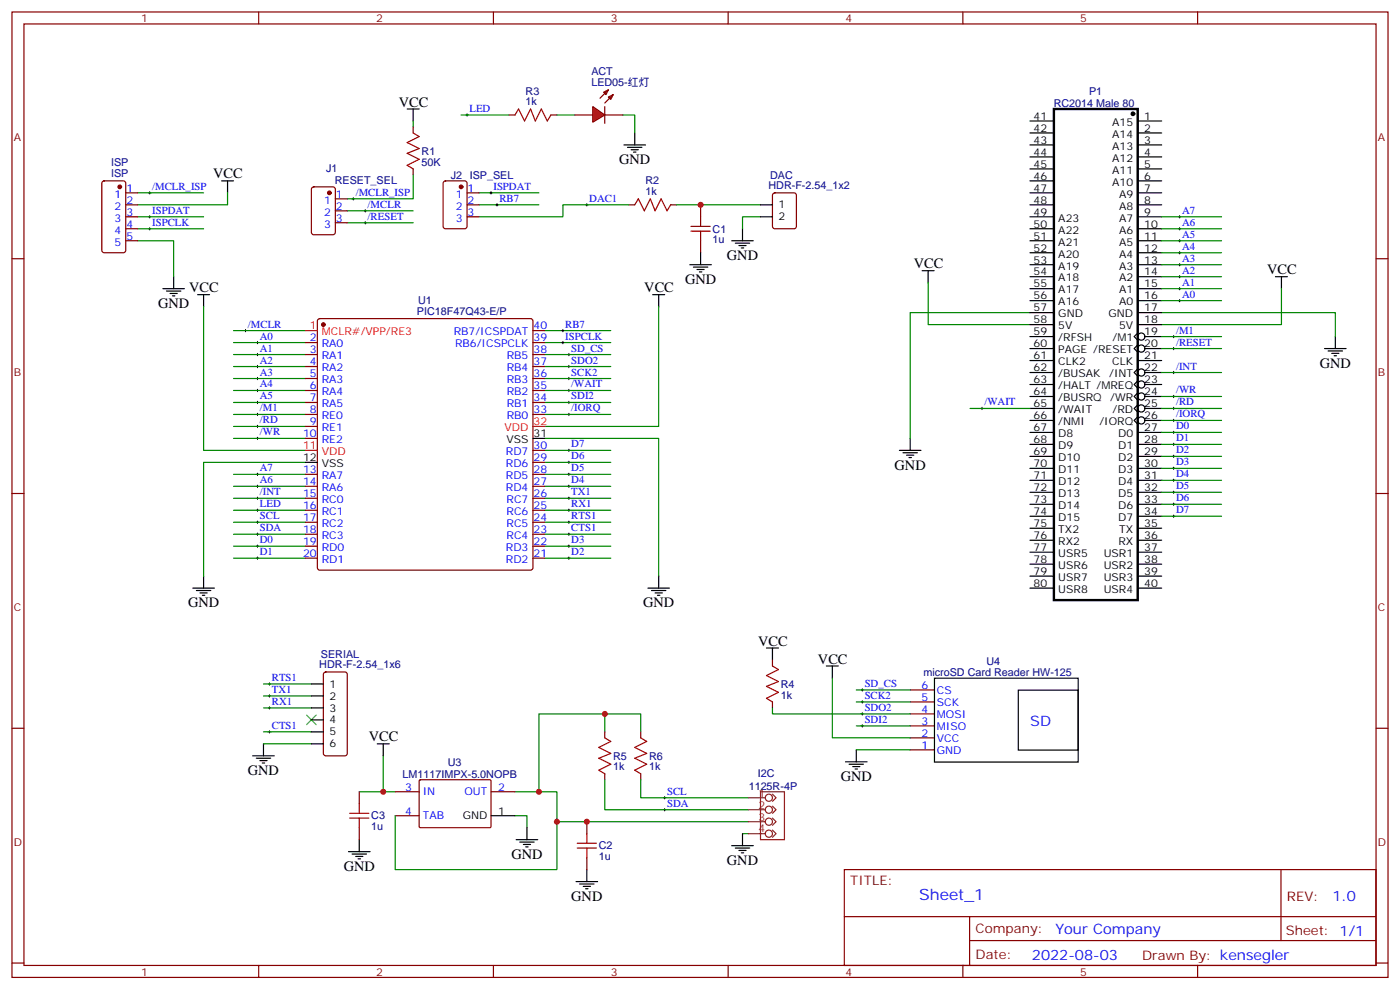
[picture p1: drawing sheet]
<svg xmlns="http://www.w3.org/2000/svg" width="412mm" height="292mm" viewBox="0 0 412 292" stroke-linecap="round" stroke-linejoin="round" font-family="sans-serif">
<g fill="none" stroke="#870000" stroke-width=".35">
<path d="M3.5 3.5h405.4v284.4h-405.4zM7.1 7.1h398.2v277.2h-398.2zM76.2 3.5v3.6M145.3 3.5v3.6M214.5 3.5v3.6M283.6 3.5v3.6M352.8 3.5v3.6M149.9 33.9h1.8M162.3 33.9h1.7M169.3 33.9h5.3M177.8 27.2l1.4-.7-.7 1.4zM178.2 33.9h5.2"/>
<path d="M179.2 28.6l1.4-.7-.7 1.4zM179.2 26.5l-2.5 2.4M180.6 27.9l-2.4 2.4M3.5 76.2h3.6M405.3 76.2h3.6M3.5 145.3h3.6M405.3 145.3h3.6M227.5 194.4v1.7M3.5 214.5h3.6M178.2 215.5v1.8M188.7 215.5v1.8M227.5 206.7v1.8"/>
<path d="M268.1 217.3h7.1M268.1 213.8h7.1M268.1 210.3h7.1M268.1 206.7h7.1M268.1 203.2h7.1M405.3 214.5h3.6M105.8 233.2v3.5M116.4 233.2h7.1M123.5 229.8l.3-.1h20.7l.1 .3v13.6l-.3 .2-20.7-.1-.1-.3zM144.6 233.2h7.1M178.2 227.9v1.8M188.7 227.9v1.8"/>
<path d="M268.1 220.8h7.1M105.8 243.8v3.5M116.4 240.2h7.1M172.9 242v3.5M172.9 252.6v3.5M248.7 256.1h156.6v28.2h-156.6zM377.3 256.1v20.9M248.7 270h156.5M285.6 277h119.6M285.6 270v14.1M3.5 283.6h3.6M76.2 284.3v3.6"/>
<path d="M145.3 284.3v3.6M214.5 284.3v3.6M283.6 284.3v3.6M352.8 284.3v3.6M405.3 283.6h3.6"/>
</g>
<g fill="none" stroke="#008700" stroke-width=".35">
<path d="M135.8 33.9h14.1M164 33.9h5.3M183.4 33.9h3.6v5.3M141.1 60.3h17.6M160.5 97.4h19.4M160.5 100.9h19.4M178.2 210.3h-19.5v22.9h-7M178.2 215.5v-5.2h10.5v5.2M105.8 233.2h7.1M112.9 222.6v10.6h3.5M158.7 233.2h5.3v8.8h56.5M178.2 229.7v8.8h42.3"/>
<path d="M188.7 229.7v5.2h31.8M151.7 240.2h3.5v3.6M218.7 245.5h1.8"/>
</g>
<g fill="none" stroke="#000" stroke-width=".35">
<path d="M187 39.2v3.5M183.8 42.7h6.3M184.9 43.4h4.2M185.9 44.1h2.1M186.6 44.8h.7M225.8 190.9h3.5M227.5 190.9v3.5M275.3 199.7h42.3v24.7h-42.3zM111.1 219.1h3.6M112.9 219.1v3.5M300 203.3h17.6v17.6h-17.6zM102.7 250.8h6.3"/>
<path d="M103.7 251.5h4.2M104.8 252.2h2.1M105.5 252.9h.7M105.8 247.3v3.5M144.6 240.2h7.1M152 247.3h6.4M153.1 248h4.2M154.2 248.7h2.1M154.9 249.4h.7M155.2 243.8v3.5M169.7 259.6h6.3M172.9 256.1v3.5"/>
<path d="M170.7 260.4h4.3M171.8 261.1h2.1M172.5 261.8h.7"/>
</g>
<path d="M151.7 33.9l1.1-1.8 1.7 3.5 1.8-3.5 1.4 3.5 1.8-3.5 1.7 3.5 1.1-1.7M227.5 196.1l1.8 1.1-3.5 1.8 3.5 1.7-3.5 1.4 3.5 1.8-3.5 1.8 1.7 1M178.2 217.3l1.7 1.1-3.5 1.7 3.5 1.8-3.5 1.4 3.5 1.8-3.5 1.7 1.8 1.1M188.7 217.3l1.8 1.1-3.5 1.7 3.5 1.8-3.5 1.4 3.5 1.8-3.5 1.7 1.7 1.1M103 239.5h5.7M105.8 236.7v2.8M103 240.9h5.7M105.8 240.9v2.9M170 249.8h5.7M170 248.4h5.7M172.9 245.5v2.9M172.9 249.8v2.8" fill="none" stroke="#a10000" stroke-width=".35"/>
<path d="M137.2 33.9h.7M137.6 33.5v.7M165.5 97.4h.7M165.8 97v.7M195.4 238.5h.7M195.4 234.9h.7M195.8 234.6v.7M195.8 238.1v.7" fill="none" stroke="#000" stroke-width=".29"/>
<path d="M174.6 31.4l3.6 2.5-3.6 2.1z" fill="#f00" stroke="#870000" stroke-width=".35"/>
<g fill="none" stroke="#870000" stroke-width=".35">
<path d="M121.7 37.4v1.8M178.2 31.4v4.9M30.2 53.5l.5-.2h5.6l.7 .4v20l-.4 .7h-5.9l-.7-.4v-20zM37 56.8h3.6M92 55.2l.4-.2h5.7l.6 .5 .1 12.9-.5 .7h-5.9l-.6-.4-.1-13zM98.8 58.6h3.5M121.7 49.7v1.8M130.8 53.5l.4-.2h5.7l.6 .4 .1 13-.5 .6-5.9 .1-.6-.5-.1-12.9zM137.6 56.8h3.5M227.8 57l.4-.2h5.7l.6 .4 .1 9.5-.5 .6-5.9 .1-.6-.5-.1-9.4zM37 60.3h3.6M37 63.9h3.6"/>
<path d="M37 70.9h3.6M37 67.4h3.6M98.8 62.1h3.5M98.8 65.6h3.5M137.6 60.3h3.5M137.6 63.9h3.5M185.2 60.3h1.8M197.6 60.3h1.7M206.4 60.3v3.6M206.4 70.9v3.5M93.7 94l.5-.2h62.1l.5 .2 .2 .5v72.7l-.2 .5-.5 .2h-62.1l-.5-.2-.2-.5v-72.7zM157 97.4h3.5"/>
<path d="M90 100.9h3.5M90 104.4h3.5M90 108h3.5M90 111.5h3.5M90 115h3.5M90 118.5h3.5M157 100.9h3.5M157 104.4h3.5M157 108h3.5M157 111.5h3.5M157 115h3.5M157 118.5h3.5"/>
<path d="M90 122.1h3.5M90 125.6h3.5M90 129.1h3.5M90 139.7h3.5M157 122.1h3.5M157 139.7h3.5M157 136.2h3.5M157 132.6h3.5M90 143.2h3.5M90 146.8h3.5M90 150.3h3.5M90 153.8h3.5"/>
<path d="M90 157.3h3.5M157 143.2h3.5M157 146.8h3.5M157 150.3h3.5M157 153.8h3.5M157 157.3h3.5M90 160.9h3.5M90 164.4h3.5M157 160.9h3.5M157 164.4h3.5M95.5 198.1l.5-.2h5.6l.7 .4v23.6l-.5 .6-5.8 .1-.7-.5-.1-23.5z"/>
</g>
<path d="M121.7 39.2l1.8 1-3.6 1.8 3.6 1.7-3.6 1.5 3.6 1.7-3.6 1.8 1.8 1M187 60.3l1-1.7 1.8 3.5 1.8-3.5 1.4 3.5 1.7-3.5 1.8 3.5 1.1-1.8M203.6 68.1h5.6M203.6 66.7h5.6M206.4 63.9v2.8M206.4 68.1v2.8" fill="none" stroke="#a10000" stroke-width=".35"/>
<g fill="none" stroke="#000" stroke-width=".29">
<path d="M43.7 56.8h.7M44.1 56.4v.8M103.7 58.6h.7M104.1 58.2v.7M144.3 56.8h.7M144.6 56.4v.8M146.4 60v.7M172.9 60v.7M43.7 63.9h.7M43.7 67.4h.7M44.1 63.5v.7M44.1 67v.7"/>
<path d="M107.2 62.1h.7M107.2 65.6h.7M107.6 61.7v.7M107.6 65.3v.7M146 60.3h.8M172.5 60.3h.7M347.1 63.9h.7M347.1 67.4h.7M347.1 70.9h.7M347.1 74.4h.7M347.1 78h.7M347.5 63.5v.7"/>
<path d="M347.5 67v.7M347.5 70.6v.7M347.5 74.1v.7M347.5 77.6v.7M72 97.4h.7M72.3 97v.7M345.4 99.1h.7M345.7 98.8v.7M347.1 81.5h.7M347.1 85h.7M347.1 88.5h.7M347.5 81.1v.7"/>
<path d="M347.5 84.7v.7M347.5 88.2v.7M75.5 104.4h.7M75.5 108h.7M75.5 111.5h.7M75.5 118.5h.7M75.5 115h.7M75.5 100.9h.7M75.8 100.5v.7M75.8 104.1v.7M75.8 107.6v.7M75.8 111.1v.7"/>
<path d="M75.8 114.7v.7M75.8 118.2v.7M165.5 100.9h.7M165.8 100.5v.7M167.2 104.4h.7M167.2 108h.7M167.2 111.5h.7M167.2 118.5h.7M167.2 115h.7M167.6 104.1v.7M167.6 107.6v.7M167.6 111.1v.7"/>
<path d="M167.6 114.7v.7M167.6 118.2v.7M289.3 119.9v.8M345.4 109.7h.7M345.4 116.8h.7M345.4 102.7h.7M345.7 102.3v.7M345.7 109.4v.7M345.7 116.4v.7M345.7 119.9v.8M75.5 129.1h.7M75.5 125.6h.7"/>
<path d="M75.5 122.1h.7M75.5 139.7h.7M75.8 121.7v.7M75.8 125.2v.7M75.8 128.8v.7M75.8 139.3v.8M167.2 122.1h.7M167.2 139.7h.7M167.2 132.6h.7M167.2 136.2h.7M167.6 121.7v.7M167.6 132.3v.7"/>
<path d="M167.6 135.8v.7M167.6 139.3v.8M288.9 120.3h.7M345.4 120.3h.7M345.4 137.9h.7M345.4 134.4h.7M345.4 130.9h.7M345.4 127.4h.7M345.4 123.8h.7M345.7 123.5v.7M345.7 127v.7M345.7 130.5v.7"/>
<path d="M345.7 134.1v.7M345.7 137.6v.7M75.5 150.3h.7M75.5 146.8h.7M75.5 153.8h.7M75.5 157.3h.7M75.5 143.2h.7M75.8 142.9v.7M75.8 146.4v.7M75.8 149.9v.7M75.8 153.5v.7M75.8 157v.7"/>
<path d="M167.2 150.3h.7M167.2 146.8h.7M167.2 153.8h.7M167.2 157.3h.7M167.2 143.2h.7M167.6 142.9v.7M167.6 146.4v.7M167.6 149.9v.7M167.6 153.5v.7M167.6 157v.7M345.4 152h.7M345.4 148.5h.7"/>
<path d="M345.4 145h.7M345.4 141.5h.7M345.7 141.1v.7M345.7 144.6v.7M345.7 148.2v.7M345.7 151.7v.7M75.5 160.9h.7M75.5 164.4h.7M75.8 160.5v.7M75.8 164v.7M167.2 160.9h.7M167.2 164.4h.7"/>
<path d="M167.6 160.5v.7M167.6 164v.7M79 201.4h.7M79 215.5h.7M79 208.5h.7M79 205h.7M79.4 201.1v.7M79.4 204.6v.7M79.4 208.1v.7M79.4 215.2v.7M253.6 213.8h.8M253.6 206.7h.8"/>
<path d="M253.6 210.3h.8M253.6 203.2h.8M254 202.8v.8M254 206.4v.7M254 209.9v.7M254 213.4v.7"/>
</g>
<g fill="none" stroke="#000" stroke-width=".35">
<path d="M119.9 32.1h3.6M121.7 32.1v3.5M303.4 35.6h7M303.4 39.2h7M335.1 35.6h7.1M335.1 39.2h7.1M65.3 53.3h3.5M67 53.3v3.5M303.4 53.3h7M303.4 42.7h7M303.4 46.2h7M303.4 49.7h7"/>
<path d="M303.4 56.8h7M335.1 53.3h7.1M335.1 42.7h7.1M335.1 46.2h7.1M335.1 49.7h7.1M335.1 56.8h7.1M203.2 78h6.3M204.3 78.7h4.2M205.3 79.4h2.1M206.4 74.4v3.6M215.5 70.9h6.4M216.6 71.6h4.2"/>
<path d="M217.7 72.3h2.1M218.4 73h.7M218.7 67.4v3.5M224 60.3h3.5M224 63.9h3.5M271.6 79.7h3.6M273.4 79.7v3.6M303.4 78h7M303.4 70.9h7M303.4 60.3h7M303.4 63.9h7M303.4 67.4h7"/>
<path d="M303.4 74.4h7M335.1 78h7.1M335.1 70.9h7.1M335.1 60.3h7.1M335.1 63.9h7.1M335.1 67.4h7.1M335.1 74.4h7.1M48 85h6.3M49 85.7h4.3M50.1 86.4h2.1M50.8 87.1h.7M51.2 81.5v3.5"/>
<path d="M58.2 86.8h3.5M60 86.8v3.5M192.3 86.8h3.5M194 86.8v3.5M206 80.1h.7M303.4 81.5h7M303.4 85h7M303.4 88.5h7M303.4 92.1h7M303.4 95.6h7M303.4 99.1h7M335.1 98.1l-1 1 1 1.1"/>
<path d="M335.1 81.5h7.1M335.1 85h7.1M335.1 88.5h7.1M335.1 92.1h7.1M335.1 95.6h7.1M337.3 99.1h4.9M375.7 81.5h3.5M377.5 81.5v3.5M393.3 99.1v3.6M303.4 102.7h7M303.4 106.2h7M303.4 109.7h7"/>
<path d="M303.4 113.2h7M303.4 116.8h7M335.1 101.6l-1 1.1 1 1M335.1 108.7l-1 1 1 1.1M335.1 112.2l-1 1 1 1.1M335.1 115.7l-1 1.1 1 1M335.1 119.2l-1 1.1 1 1.1M335.1 106.2h7.1M337.3 102.7h4.9M337.3 109.7h4.9M337.3 113.2h4.9M337.3 116.8h4.9"/>
<path d="M390.2 102.7h6.3M391.2 103.4h4.3M392.3 104.1h2.1M393 104.8h.7M90 136.2h3.5M157 129.1h3.5M264.9 132.6h6.4M266 133.3h4.2M267.1 134.1h2.1M267.8 134.8h.7M268.1 129.1v3.5M303.4 120.3h7"/>
<path d="M303.4 123.8h7M303.4 127.4h7M303.4 130.9h7M303.4 134.4h7M303.4 137.9h7M335.1 122.8l-1 1 1 1.1M335.1 127.4h7.1M335.1 130.9h7.1M335.1 134.4h7.1M335.1 137.9h7.1M337.3 120.3h4.9M337.3 123.8h4.9"/>
<path d="M303.4 141.5h7M303.4 145h7M303.4 148.5h7M303.4 152h7M303.4 155.6h7M303.4 159.1h7M335.1 141.5h7.1M335.1 145h7.1M335.1 148.5h7.1M335.1 152h7.1M335.1 155.6h7.1M335.1 159.1h7.1"/>
<path d="M56.8 173.2h6.3M57.9 173.9h4.2M58.9 174.6h2.1M59.6 175.3h.7M60 169.7v3.5M190.9 173.2h6.3M191.9 173.9h4.2M193 174.6h2.1M193.7 175.3h.7M194 169.7v3.5M303.4 173.2h7M303.4 162.6h7"/>
<path d="M303.4 166.2h7M303.4 169.7h7M335.1 173.2h7.1M335.1 162.6h7.1M335.1 166.2h7.1M335.1 169.7h7.1M243.4 196.1h3.5M245.2 196.1v3.6M77.6 219.1v3.5M91.7 201.4h3.5M91.7 205h3.5M91.7 208.5h3.5"/>
<path d="M91.7 212h3.5M91.7 215.5h3.5M91.7 219.1h3.5M74.4 222.6h6.4M75.5 223.3h4.2M76.6 224h2.1M77.3 224.7h.7M249.1 224.4h6.3M250.1 225.1h4.3M251.2 225.8h2.1M251.9 226.5h.7M252.2 220.8v3.6"/>
<path d="M215.5 249.1h6.4M216.6 249.8h4.2M217.7 250.5h2.1M218.4 251.2h.7M218.7 245.5v3.6"/>
<circle cx="336.2" cy="99.1" r="1.06"/>
<circle cx="336.2" cy="113.2" r="1.06"/>
<circle cx="336.2" cy="116.8" r="1.06"/>
<circle cx="336.2" cy="102.7" r="1.06"/>
<circle cx="336.2" cy="109.7" r="1.06"/>
<circle cx="336.2" cy="120.3" r="1.06"/>
<circle cx="336.2" cy="123.8" r="1.06"/>
</g>
<g fill="none" stroke="#008700" stroke-width=".35">
<path d="M121.7 35.6v1.8M40.6 56.8h19.4M67 56.8v3.5h-26.4M121.7 51.5v7.1h-19.4M141.1 56.8h17.6M40.6 70.9h10.6v10.6M40.6 67.4h19.4M40.6 63.9h19.4M102.3 65.6h19.4M102.3 62.1h19.4M185.2 60.3h-19.4v3.6h-24.7M199.3 60.3h24.7"/>
<path d="M224 63.9h-5.3v3.5M342.2 67.4h17.6M342.2 63.9h17.6M342.2 78h17.6M342.2 74.4h17.6M342.2 70.9h17.6M60 90.3v42.3h30M68.8 97.4h21.2M194 90.3v35.3h-33.5M273.4 83.3v12.3h30M303.4 92.1h-35.3v37M342.2 92.1h51.1v7"/>
<path d="M342.2 99.1h17.6M342.2 88.5h17.6M342.2 85h17.6M342.2 81.5h17.6M377.5 85v10.6h-35.3M68.8 118.5h21.2M68.8 115h21.2M68.8 111.5h21.2M68.8 108h21.2M68.8 104.4h21.2M68.8 100.9h21.2M160.5 118.5h19.4"/>
<path d="M160.5 115h19.4M160.5 111.5h19.4M160.5 108h19.4M160.5 104.4h19.4M342.2 109.7h17.6M342.2 116.8h17.6M342.2 102.7h17.6M68.8 139.7h21.2M68.8 129.1h21.2M68.8 125.6h21.2M68.8 122.1h21.2M90 136.2h-30v33.5"/>
<path d="M160.5 129.1h33.5v40.6M160.5 139.7h19.4M160.5 122.1h19.4M160.5 136.2h19.4M160.5 132.6h19.4M285.8 120.3h17.6M342.2 120.3h17.6M342.2 123.8h17.6M342.2 127.4h17.6M342.2 130.9h17.6M342.2 134.4h17.6M342.2 137.9h17.6"/>
<path d="M68.8 157.3h21.2M68.8 153.8h21.2M68.8 150.3h21.2M68.8 146.8h21.2M68.8 143.2h21.2M160.5 157.3h19.4M160.5 153.8h19.4M160.5 150.3h19.4M160.5 146.8h19.4M160.5 143.2h19.4M342.2 141.5h17.6M342.2 145h17.6"/>
<path d="M342.2 148.5h17.6M342.2 152h17.6M68.8 164.4h21.2M68.8 160.9h21.2M160.5 164.4h19.4M160.5 160.9h19.4M245.2 199.7v17.6h22.9M77.6 205h14.1M77.6 219.1h14.1M77.6 215.5h14.1M77.6 208.5h14.1M77.6 201.4h14.1"/>
<path d="M227.5 208.5v1.8h40.6M252.2 213.8h15.9M252.2 206.7h15.9M252.2 203.2h15.9M252.2 220.8h15.9M116.4 240.2v15.9h47.6v-14.1"/>
</g>
<path d="M90.3 210.6l2.8 2.8M93.1 210.6l-2.8 2.8" fill="none" stroke="#3c3" stroke-width=".35"/>
<g fill="#870000" stroke="#870000" stroke-width=".35">
<circle cx="135.8" cy="55" r=".53"/>
<circle cx="97" cy="56.8" r=".53"/>
<circle cx="35.3" cy="55" r=".53"/>
<circle cx="95.2" cy="95.6" r=".53"/>
</g>
<path d="M90 97.4h3.5M90 132.6h3.5M157 125.6h3.5" fill="none" stroke="#f00" stroke-width=".35"/>
<path d="M310.4 32.1h24.7v144.6h-24.7z" fill="none" stroke="#000" stroke-width=".71"/>
<circle cx="333.7" cy="33.5" r=".53" fill="#000" stroke="#000" stroke-width=".35"/>
<g fill="none" stroke="#8c2424" stroke-width=".35">
<path d="M220.5 234.9h4.9M220.5 238.5h4.9M224 233.2h7.1v14.1h-7.1zM227.5 233.9l1.1 1-1.1 1.1M227.5 237.4l1.1 1.1-1.1 1M220.5 242h4.9M220.5 245.5h4.9M227.5 240.9l1.1 1.1-1.1 1.1M227.5 244.5l1.1 1-1.1 1.1"/>
<circle cx="226.5" cy="234.9" r="1.06"/>
<circle cx="226.5" cy="238.5" r="1.06"/>
<circle cx="226.5" cy="242" r="1.06"/>
<circle cx="226.5" cy="245.5" r="1.06"/>
</g>
<g fill="#c00">
<circle cx="112.9" cy="233.2" r=".88"/>
<circle cx="172.9" cy="242" r=".88"/>
<circle cx="158.8" cy="233.2" r=".88"/>
<circle cx="178.2" cy="210.3" r=".88"/>
<circle cx="206.4" cy="60.3" r=".88"/>
<circle cx="164" cy="242" r=".88"/>
</g>
<text font-size="4.6" fill="#00f" x="270.8" y="265.1">Sheet_1</text>
<g font-size="4.2">
<text x="117.5" y="31.4">VCC</text>
<text x="62.8" y="52.6">VCC</text>
<text x="182.4" y="48.3">GND</text>
<text x="214.1" y="76.6">GND</text>
<text x="201.8" y="83.6">GND</text>
<text x="269.2" y="79">VCC</text>
<text x="373.2" y="80.8">VCC</text>
<text x="55.7" y="86.1">VCC</text>
<text x="189.8" y="86.1">VCC</text>
<text x="46.6" y="90.7">GND</text>
<text x="388.8" y="108.3">GND</text>
<text x="263.5" y="138.3">GND</text>
<text x="55.4" y="178.9">GND</text>
<text x="189.4" y="178.9">GND</text>
<text x="223.3" y="190.1">VCC</text>
<text x="240.9" y="195.4">VCC</text>
<text x="108.7" y="218.4">VCC</text>
<text x="73" y="228.2">GND</text>
<text x="247.6" y="230">GND</text>
<text x="101.2" y="256.5">GND</text>
<text x="150.6" y="252.9">GND</text>
<text x="214.1" y="254.7">GND</text>
<text x="168.3" y="265.3">GND</text>
</g>
<g font-size="4.2" fill="#00f">
<text x="303.5" y="213.7">SD</text>
<text x="392.5" y="265.4">1.0</text>
<text x="310.9" y="274.9">Your Company</text>
<text x="304" y="282.7">2022-08-03</text>
</g>
<g font-size="3.9" fill="#800">
<text x="250.5" y="260.7">TITLE:</text>
<text x="379.1" y="265.4">REV:</text>
<text x="287.4" y="274.9">Company:</text>
<text x="378.7" y="275.5">Sheet: 1/1</text>
<text x="287.4" y="282.6">Date:</text>
<text x="336.4" y="282.7">Drawn By: kensegler</text>
</g>
<g font-size="3.2" fill="#800">
<text x="41.6" y="6.5">1</text>
<text x="110.8" y="6.5">2</text>
<text x="179.9" y="6.5">3</text>
<text x="249.1" y="6.5">4</text>
<text x="318.2" y="6.5">5</text>
<text x="4.1" y="41.6">A</text>
<text x="405.9" y="41.6">A</text>
<text x="4.1" y="110.8">B</text>
<text x="405.9" y="110.8">B</text>
<text x="4.1" y="179.9">C</text>
<text x="405.9" y="179.9">C</text>
<text x="4.1" y="249.1">D</text>
<text x="405.9" y="249.1">D</text>
<text x="41.6" y="287.3">1</text>
<text x="110.8" y="287.3">2</text>
<text x="179.9" y="287.3">3</text>
<text x="249.1" y="287.3">4</text>
<text x="318.2" y="287.3">5</text>
</g>
<g font-size="3.2" fill="#000080">
<text x="174.2" y="22.2">ACT</text>
<text x="154.8" y="27.9">R3</text>
<text x="174.2" y="25.4">LED05-红灯</text>
<text x="320.8" y="27.9">P1</text>
<text x="154.8" y="31">1k</text>
<text x="310.4" y="31.5">RC2014 Male 80</text>
<text x="124.2" y="45.6">R1</text>
<text x="32.7" y="52.2">ISP</text>
<text x="32.7" y="49">ISP</text>
<text x="96.1" y="50.8">J1</text>
<text x="124.2" y="48.8">50K</text>
<text x="132.8" y="52.7">J2 ISP_SEL</text>
<text x="226.8" y="52.8">DAC</text>
<text x="98.6" y="54.3">RESET_SEL</text>
<text x="190.1" y="57.5">1k</text>
<text x="190.1" y="54.3">R2</text>
<text x="226.4" y="55.7">HDR-F-2.54_1x2</text>
<text x="209.9" y="71.7">1u</text>
<text x="209.9" y="68.5">C1</text>
<text x="123.2" y="89.6">U1</text>
<text x="122.8" y="92.8">PIC18F47Q43-E/P</text>
<text x="94.1" y="196.8">HDR-F-2.54_1x6</text>
<text x="94.5" y="193.9">SERIAL</text>
<text x="290.6" y="195.7">U4</text>
<text x="230" y="202.6">R4</text>
<text x="272" y="199.1">microSD Card Reader HW-125</text>
<text x="230" y="205.7">1k</text>
<text x="131.9" y="225.5">U3</text>
<text x="180.6" y="226.9">1k</text>
<text x="180.6" y="223.7">R5</text>
<text x="191.2" y="226.9">1k</text>
<text x="191.2" y="223.7">R6</text>
<text x="118.6" y="229">LM1117IMPX-5.0NOPB</text>
<text x="220.5" y="232.6">1125R-4P</text>
<text x="223.2" y="228.9">I2C</text>
<text x="109.4" y="244.6">1u</text>
<text x="109.4" y="241.4">C3</text>
<text x="176.4" y="250.2">C2</text>
<text x="176.4" y="253.4">1u</text>
</g>
<g font-size="3.2" fill="#00f">
<text x="138.3" y="33">LED</text>
<text x="33.7" y="58.2">1</text>
<text x="37.2" y="60">2</text>
<text x="37.2" y="56.4">1</text>
<text x="44.8" y="55.9">/MCLR_ISP</text>
<text x="95.5" y="60">1</text>
<text x="99" y="58.2">1</text>
<text x="104.8" y="57.7">/MCLR_ISP</text>
<text x="134.3" y="58.2">1</text>
<text x="137.8" y="56.4">1</text>
<text x="137.8" y="60">2</text>
<text x="145.3" y="55.9">ISPDAT</text>
<text x="147.1" y="59.4">RB7</text>
<text x="173.6" y="59.4">DAC1</text>
<text x="33.7" y="65.3">3</text>
<text x="33.7" y="61.7">2</text>
<text x="37.2" y="63.5">3</text>
<text x="44.8" y="63">ISPDAT</text>
<text x="95.5" y="63.5">2</text>
<text x="99" y="61.7">2</text>
<text x="99" y="65.3">3</text>
<text x="108.3" y="61.2">/MCLR</text>
<text x="108.3" y="64.7">/RESET</text>
<text x="134.3" y="61.7">2</text>
<text x="134.3" y="65.3">3</text>
<text x="137.8" y="63.5">3</text>
<text x="348.2" y="63">A7</text>
<text x="33.7" y="68.8">4</text>
<text x="37.2" y="70.6">5</text>
<text x="37.2" y="67">4</text>
<text x="44.8" y="66.5">ISPCLK</text>
<text x="95.5" y="67">3</text>
<text x="348.2" y="66.5">A6</text>
<text x="348.2" y="70">A5</text>
<text x="33.7" y="72.3">5</text>
<text x="348.2" y="73.6">A4</text>
<text x="348.2" y="77.1">A3</text>
<text x="348.2" y="80.6">A2</text>
<text x="348.2" y="84.1">A1</text>
<text x="348.2" y="87.7">A0</text>
<text x="73" y="96.5">/MCLR</text>
<text x="76.6" y="100">A0</text>
<text x="91.3" y="100.5">2</text>
<text x="133.6" y="98.8">RB7/ICSPDAT</text>
<text x="157.2" y="100.5">39</text>
<text x="157.2" y="97">40</text>
<text x="166.5" y="96.5">RB7</text>
<text x="166.5" y="100">ISPCLK</text>
<text x="346.4" y="98.2">/M1</text>
<text x="346.4" y="101.8">/RESET</text>
<text x="76.6" y="107.1">A2</text>
<text x="76.6" y="103.5">A1</text>
<text x="91.3" y="104.1">3</text>
<text x="91.3" y="107.6">4</text>
<text x="94.8" y="102.3">RA0</text>
<text x="94.8" y="105.8">RA1</text>
<text x="134" y="102.3">RB6/ICSPCLK</text>
<text x="149.3" y="105.8">RB5</text>
<text x="157.2" y="107.6">37</text>
<text x="157.2" y="104.1">38</text>
<text x="168.3" y="103.5">SD_CS</text>
<text x="168.3" y="107.1">SDO2</text>
<text x="76.6" y="110.6">A3</text>
<text x="91.3" y="111.1">5</text>
<text x="94.8" y="109.4">RA2</text>
<text x="94.8" y="112.9">RA3</text>
<text x="149.3" y="112.9">RB3</text>
<text x="149.3" y="109.4">RB4</text>
<text x="157.2" y="111.1">36</text>
<text x="168.3" y="110.6">SCK2</text>
<text x="346.4" y="108.8">/INT</text>
<text x="76.6" y="117.7">A5</text>
<text x="76.6" y="114.1">A4</text>
<text x="91.3" y="114.7">6</text>
<text x="91.3" y="118.2">7</text>
<text x="94.8" y="116.4">RA4</text>
<text x="94.8" y="119.9">RA5</text>
<text x="149.3" y="119.9">RB1</text>
<text x="149.3" y="116.4">RB2</text>
<text x="157.2" y="118.2">34</text>
<text x="157.2" y="114.7">35</text>
<text x="168.3" y="117.7">SDI2</text>
<text x="168.3" y="114.1">/WAIT</text>
<text x="290" y="119.4">/WAIT</text>
<text x="346.4" y="115.9">/WR</text>
<text x="346.4" y="119.4">/RD</text>
<text x="76.6" y="124.7">/RD</text>
<text x="76.6" y="121.2">/M1</text>
<text x="91.3" y="121.7">8</text>
<text x="91.3" y="125.2">9</text>
<text x="94.8" y="123.5">RE0</text>
<text x="149.3" y="123.5">RB0</text>
<text x="157.2" y="121.7">33</text>
<text x="168.3" y="121.2">/IORQ</text>
<text x="346.4" y="122.9">/IORQ</text>
<text x="76.6" y="128.2">/WR</text>
<text x="89.3" y="128.8">10</text>
<text x="94.8" y="127">RE1</text>
<text x="94.8" y="130.5">RE2</text>
<text x="168.3" y="131.8">D7</text>
<text x="346.4" y="130">D1</text>
<text x="346.4" y="126.5">D0</text>
<text x="149" y="137.6">RD6</text>
<text x="149" y="134.1">RD7</text>
<text x="157.2" y="135.8">29</text>
<text x="157.2" y="132.3">30</text>
<text x="168.3" y="135.3">D6</text>
<text x="346.4" y="137.1">D3</text>
<text x="346.4" y="133.5">D2</text>
<text x="76.6" y="138.8">A7</text>
<text x="76.6" y="142.3">A6</text>
<text x="89.3" y="139.3">13</text>
<text x="89.3" y="142.9">14</text>
<text x="94.8" y="141.1">RA7</text>
<text x="149" y="141.1">RD5</text>
<text x="157.2" y="142.9">27</text>
<text x="157.2" y="139.3">28</text>
<text x="168.3" y="138.8">D5</text>
<text x="168.3" y="142.3">D4</text>
<text x="346.4" y="140.6">D4</text>
<text x="76.6" y="149.4">LED</text>
<text x="76.6" y="145.9">/INT</text>
<text x="89.3" y="146.4">15</text>
<text x="89.3" y="149.9">16</text>
<text x="94.8" y="144.6">RA6</text>
<text x="94.8" y="148.2">RC0</text>
<text x="149" y="144.6">RD4</text>
<text x="149.2" y="148.2">RC7</text>
<text x="157.2" y="149.9">25</text>
<text x="157.2" y="146.4">26</text>
<text x="168.3" y="145.9">TX1</text>
<text x="168.3" y="149.4">RX1</text>
<text x="346.4" y="147.6">D6</text>
<text x="346.4" y="144.1">D5</text>
<text x="76.6" y="152.9">SCL</text>
<text x="89.3" y="153.5">17</text>
<text x="94.8" y="151.7">RC1</text>
<text x="94.8" y="155.2">RC2</text>
<text x="149.2" y="155.2">RC5</text>
<text x="149.2" y="151.7">RC6</text>
<text x="157.2" y="153.5">24</text>
<text x="168.3" y="152.9">RTS1</text>
<text x="346.4" y="151.2">D7</text>
<text x="76.6" y="156.5">SDA</text>
<text x="76.6" y="160">D0</text>
<text x="89.3" y="157">18</text>
<text x="89.3" y="160.5">19</text>
<text x="94.8" y="158.8">RC3</text>
<text x="149.2" y="158.8">RC4</text>
<text x="157.2" y="160.5">22</text>
<text x="157.2" y="157">23</text>
<text x="168.3" y="156.5">CTS1</text>
<text x="168.3" y="160">D3</text>
<text x="76.6" y="163.5">D1</text>
<text x="89.3" y="164">20</text>
<text x="94.8" y="162.3">RD0</text>
<text x="94.8" y="165.8">RD1</text>
<text x="149" y="165.8">RD2</text>
<text x="149" y="162.3">RD3</text>
<text x="157.2" y="164">21</text>
<text x="168.3" y="163.5">D2</text>
<text x="80.1" y="200.6">RTS1</text>
<text x="254.7" y="202.3">SD_CS</text>
<text x="271.5" y="202.9">6</text>
<text x="80.1" y="207.6">RX1</text>
<text x="80.1" y="204.1">TX1</text>
<text x="254.7" y="205.8">SCK2</text>
<text x="254.7" y="209.4">SDO2</text>
<text x="271.5" y="210">4</text>
<text x="271.5" y="206.4">5</text>
<text x="276" y="207.9">SCK</text>
<text x="276" y="204.3">CS</text>
<text x="80.1" y="214.7">CTS1</text>
<text x="254.7" y="212.9">SDI2</text>
<text x="271.5" y="213.5">3</text>
<text x="276" y="214.9">MISO</text>
<text x="276" y="211.4">MOSI</text>
<text x="271.5" y="220.6">1</text>
<text x="271.5" y="217">2</text>
<text x="276" y="222">GND</text>
<text x="276" y="218.4">VCC</text>
<text x="119.3" y="232.8">3</text>
<text x="146.8" y="232.8">2</text>
<text x="119.3" y="239.9">4</text>
<text x="124.5" y="234.2">IN</text>
<text x="136.8" y="234.2">OUT</text>
<text x="196.5" y="237.6">SDA</text>
<text x="196.5" y="234.1">SCL</text>
<text x="124.5" y="241.3">TAB</text>
</g>
<g font-size="3.2">
<text x="304.5" y="35.3">41</text>
<text x="337.1" y="35.3">1</text>
<text x="304.5" y="38.8">42</text>
<text x="327.6" y="37">A15</text>
<text x="327.6" y="40.6">A14</text>
<text x="337.1" y="38.8">2</text>
<text x="304.5" y="42.3">43</text>
<text x="304.5" y="45.9">44</text>
<text x="327.6" y="44.1">A13</text>
<text x="327.6" y="47.6">A12</text>
<text x="337.1" y="42.3">3</text>
<text x="337.1" y="45.9">4</text>
<text x="304.5" y="49.4">45</text>
<text x="304.5" y="52.9">46</text>
<text x="327.6" y="51.2">A11</text>
<text x="337.1" y="49.4">5</text>
<text x="337.1" y="52.9">6</text>
<text x="304.5" y="56.4">47</text>
<text x="304.5" y="60">48</text>
<text x="327.6" y="54.7">A10</text>
<text x="329.6" y="58.2">A9</text>
<text x="337.1" y="56.4">7</text>
<text x="337.1" y="60">8</text>
<text x="229.3" y="61.4">1</text>
<text x="229.3" y="64.9">2</text>
<text x="304.5" y="63.5">49</text>
<text x="311.7" y="65.3">A23</text>
<text x="329.6" y="61.7">A8</text>
<text x="329.6" y="65.3">A7</text>
<text x="337.1" y="63.5">9</text>
<text x="304.5" y="67">50</text>
<text x="304.5" y="70.6">51</text>
<text x="311.7" y="68.8">A22</text>
<text x="329.6" y="68.8">A6</text>
<text x="337.1" y="67">10</text>
<text x="337.1" y="70.6">11</text>
<text x="304.5" y="74.1">52</text>
<text x="304.5" y="77.6">53</text>
<text x="311.7" y="72.3">A21</text>
<text x="311.7" y="75.8">A20</text>
<text x="329.6" y="72.3">A5</text>
<text x="329.6" y="75.8">A4</text>
<text x="337.1" y="74.1">12</text>
<text x="337.1" y="77.6">13</text>
<text x="304.5" y="81.1">54</text>
<text x="311.7" y="79.4">A19</text>
<text x="311.7" y="82.9">A18</text>
<text x="329.6" y="79.4">A3</text>
<text x="329.6" y="82.9">A2</text>
<text x="337.1" y="81.1">14</text>
<text x="304.5" y="84.7">55</text>
<text x="304.5" y="88.2">56</text>
<text x="311.7" y="86.4">A17</text>
<text x="311.7" y="90">A16</text>
<text x="329.6" y="86.4">A1</text>
<text x="329.6" y="90">A0</text>
<text x="337.1" y="84.7">15</text>
<text x="337.1" y="88.2">16</text>
<text x="304.5" y="91.7">57</text>
<text x="304.5" y="95.2">58</text>
<text x="311.7" y="93.5">GND</text>
<text x="326.6" y="93.5">GND</text>
<text x="337.1" y="91.7">17</text>
<text x="337.1" y="95.2">18</text>
<text x="304.5" y="98.8">59</text>
<text x="311.7" y="97">5V</text>
<text x="311.7" y="100.5">/RFSH</text>
<text x="327.7" y="100.5">/M1</text>
<text x="329.6" y="97">5V</text>
<text x="337.1" y="98.8">19</text>
<text x="304.5" y="102.3">60</text>
<text x="304.5" y="105.8">61</text>
<text x="311.7" y="104.1">PAGE /RESET</text>
<text x="311.7" y="107.6">CLK2</text>
<text x="327.7" y="107.6">CLK</text>
<text x="337.1" y="102.3">20</text>
<text x="337.1" y="105.8">21</text>
<text x="304.5" y="109.4">62</text>
<text x="304.5" y="112.9">63</text>
<text x="311.7" y="111.1">/BUSAK</text>
<text x="326.7" y="111.1">/INT</text>
<text x="337.1" y="109.4">22</text>
<text x="337.1" y="112.9">23</text>
<text x="304.5" y="116.4">64</text>
<text x="304.5" y="119.9">65</text>
<text x="311.7" y="114.7">/HALT /MREQ</text>
<text x="311.7" y="118.2">/BUSRQ</text>
<text x="327" y="118.2">/WR</text>
<text x="337.1" y="116.4">24</text>
<text x="337.1" y="119.9">25</text>
<text x="304.5" y="123.5">66</text>
<text x="311.7" y="121.7">/WAIT</text>
<text x="311.7" y="125.2">/NMI</text>
<text x="323.9" y="125.2">/IORQ</text>
<text x="327.7" y="121.7">/RD</text>
<text x="337.1" y="123.5">26</text>
<text x="149.2" y="130.5">VSS</text>
<text x="157.2" y="128.8">31</text>
<text x="304.5" y="127">67</text>
<text x="304.5" y="130.5">68</text>
<text x="311.7" y="128.8">D8</text>
<text x="329.4" y="128.8">D0</text>
<text x="337.1" y="127">27</text>
<text x="337.1" y="130.5">28</text>
<text x="89.3" y="135.8">12</text>
<text x="94.8" y="137.6">VSS</text>
<text x="304.5" y="134.1">69</text>
<text x="304.5" y="137.6">70</text>
<text x="311.7" y="132.3">D9</text>
<text x="311.7" y="135.8">D10</text>
<text x="329.4" y="132.3">D1</text>
<text x="329.4" y="135.8">D2</text>
<text x="337.1" y="134.1">29</text>
<text x="337.1" y="137.6">30</text>
<text x="304.5" y="141.1">71</text>
<text x="311.7" y="139.3">D11</text>
<text x="311.7" y="142.9">D12</text>
<text x="329.4" y="139.3">D3</text>
<text x="329.4" y="142.9">D4</text>
<text x="337.1" y="141.1">31</text>
<text x="304.5" y="144.6">72</text>
<text x="304.5" y="148.2">73</text>
<text x="311.7" y="146.4">D13</text>
<text x="311.7" y="149.9">D14</text>
<text x="329.4" y="146.4">D5</text>
<text x="329.4" y="149.9">D6</text>
<text x="337.1" y="144.6">32</text>
<text x="337.1" y="148.2">33</text>
<text x="304.5" y="151.7">74</text>
<text x="304.5" y="155.2">75</text>
<text x="311.7" y="153.5">D15</text>
<text x="329.4" y="153.5">D7</text>
<text x="337.1" y="151.7">34</text>
<text x="337.1" y="155.2">35</text>
<text x="304.5" y="158.8">76</text>
<text x="311.7" y="157">TX2</text>
<text x="311.7" y="160.5">RX2</text>
<text x="329.5" y="160.5">RX</text>
<text x="329.7" y="157">TX</text>
<text x="337.1" y="158.8">36</text>
<text x="304.5" y="162.3">77</text>
<text x="304.5" y="165.8">78</text>
<text x="311.7" y="164">USR5</text>
<text x="311.7" y="167.6">USR6</text>
<text x="325.1" y="164">USR1</text>
<text x="325.1" y="167.6">USR2</text>
<text x="337.1" y="162.3">37</text>
<text x="337.1" y="165.8">38</text>
<text x="304.5" y="169.3">79</text>
<text x="304.5" y="172.9">80</text>
<text x="311.7" y="171.1">USR7</text>
<text x="325.1" y="171.1">USR3</text>
<text x="337.1" y="169.3">39</text>
<text x="337.1" y="172.9">40</text>
<text x="311.7" y="174.6">USR8</text>
<text x="325.1" y="174.6">USR4</text>
<text x="97" y="202.5">1</text>
<text x="97" y="206">2</text>
<text x="97" y="209.6">3</text>
<text x="97" y="213.1">4</text>
<text x="97" y="216.6">5</text>
<text x="97" y="220.1">6</text>
<text x="146.8" y="239.9">1</text>
<text x="136.3" y="241.3">GND</text>
</g>
<g font-size="3.2" fill="#f00">
<text x="91.3" y="97">1</text>
<text x="94.8" y="98.8">MCLR#/VPP/RE3</text>
<text x="157.2" y="125.2">32</text>
<text x="148.6" y="127">VDD</text>
<text x="89.3" y="132.3">11</text>
<text x="94.8" y="134.1">VDD</text>
</g>
<g font-size="3.2" fill="#8d2323">
<text x="223.4" y="234.6">1</text>
<text x="223.4" y="238.1">2</text>
<text x="223.4" y="241.7">3</text>
<text x="223.4" y="245.2">4</text>
</g>
</svg>
